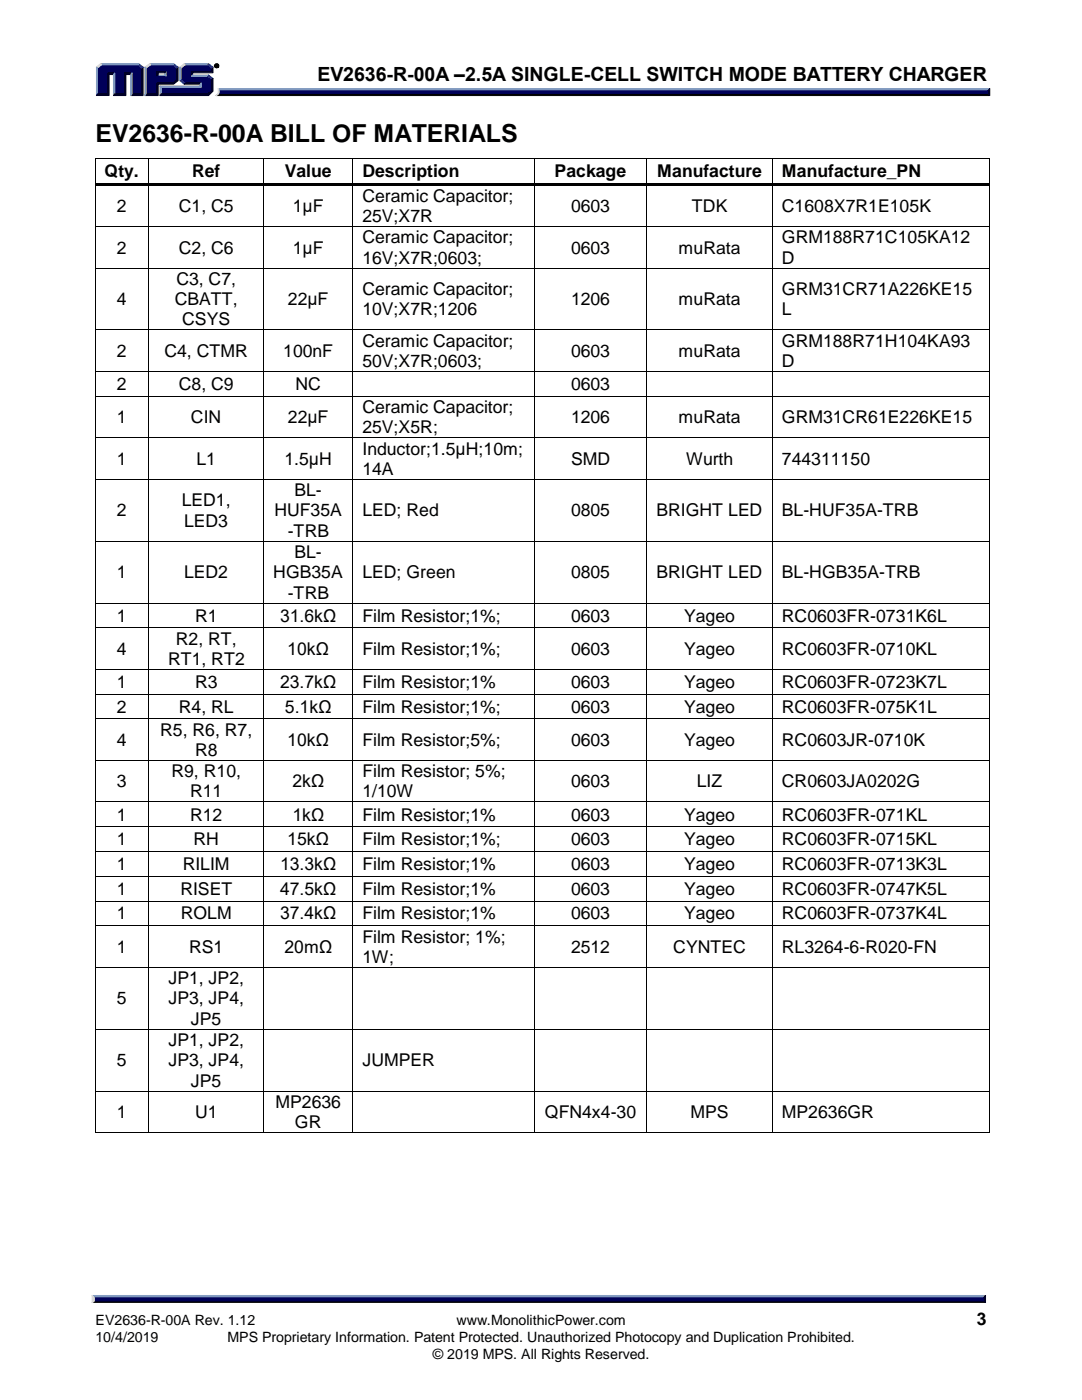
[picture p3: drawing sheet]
<svg xmlns="http://www.w3.org/2000/svg" width="216mm" height="279mm" viewBox="0 0 216 279" stroke-linecap="round" stroke-linejoin="round" font-family="sans-serif">
<g fill="#000" stroke="#000" stroke-width=".2">
<path d="M43.7 18.4h153.4l.3 .7h-154.3l.5-.3zM18.8 259.3h177.4l.4 .7h-178.2z"/>
<path d="M42.8 13.2a.46 .46 0 0 1 .9 0 .46 .46 0 0 1-.9 0zM42.9 13.1a.35 .35 0 0 0 .7 0 .35 .35 0 0 0-.7 0zM43.1 12.9l.4 .1-.2 .1 .2 .3-.3-.2-.1 .2zM43.2 13v.1l.2-.1z"/>
</g>
<g fill="#8099bf" stroke="#8099bf" stroke-width=".2">
<path d="M18.4 258.5h178.2l-.4 .8h-177.4z"/>
<path d="M43.6 17.7h153.8l-.3 .7h-153.4z"/>
<path d="M31.3 15.2l.3-.2h1.3l.2 .2z"/>
<path d="M36.8 12.7h4.8l-.2 .3h-4.5z"/>
<path d="M35.9 13.4l.2 .2v2.3l-.2 .2z"/>
<path d="M31.9 17.2h8v-.4l.3-.3v.9h-8z"/>
<path d="M31.9 17.2l.3 .2v1.3l-.3 .4z"/>
<path d="M38.2 15.2l.2-.2h3.2l-.2 .2z"/>
<path d="M29.9 12.7h4.7l-.1 .3h-4.4z"/>
<path d="M28.9 13.4l.3 .2v5.1l-.3 .4z"/>
<path d="M33.1 14.3v.9l-.2-.2v-.5z"/>
<path d="M20.1 12.7h7.6l-.2 .3h-7.2z"/>
<path d="M19.2 13.4l.3 .2v5.1l-.3 .4z"/>
<path d="M22.9 14.5v4.2l-.3 .4v-4.2z"/>
<path d="M26.4 14.5v4.2l-.3 .4v-4.2z"/>
</g>
<g fill="#000026" stroke="#000026" stroke-width=".2">
<path d="M196.7 258.5v1.5l-.5-.4v-.6z"/>
<path d="M197.1 18.1l.4-.4v1.4l-.4-.5z"/>
<path d="M36.9 16.5h3.3l-.3 .3h-3.1z"/>
<path d="M38.2 14.3h4v-.7l.3-.2v1.1h-4.1v.5l-.2 .2z"/>
<path d="M32.2 18.7h9.2l.8-.7v-2.2l.3-.1v2.5l-.9 .9h-9.7z"/>
<path d="M31.3 16.5h3.2l.8-.6v-2.3l.2-.2v2.7l-.9 .7h-3v2.3h-2.7l.3-.4h2.1z"/>
<path d="M31.3 14.3h1.8l-.2 .2h-1.3v.5l-.3 .2z"/>
<path d="M28.3 13.6l.3-.2v5.7h-2.5l.3-.4h1.9z"/>
<path d="M21.5 14.5h1.4l-.3 .4h-.8v4.2h-2.6l.3-.4h2z"/>
<path d="M24.9 14.5h1.5l-.3 .4h-1v4.2h-2.5l.3-.4h2z"/>
</g>
<g fill="#000059" stroke="#000059" stroke-width=".2">
<path d="M18.8 259h177.4v.6h-177.4z"/>
<path d="M43.7 18.1h153.4v.5h-153.5z"/>
<path d="M19.5 13.6l.8-.6h7.2l.8 .6v5.1h-1.9v-4.2h-1.5v4.2h-2v-4.2h-1.4v4.2h-2z"/>
<path d="M29.2 13.6l.9-.6h2.1v1.3h-.9v.9h1.8v-.9h-1.2v-1.3h2.6l.8 .6v2.3l-.8 .6h-3.2v2.2h-2.1z"/>
<path d="M32.2 17.4h8v-.9h-3.3l-.8-.6v-2.3l.8-.6h4.5l.8 .6v.7h-4v.9h3.2l.8 .6v2.2l-.8 .7h-9.2z"/>
</g>
<g fill="#d9d9d9" stroke="#d9d9d9" stroke-width=".2">
<path d="M18.4 258.5l.4 .5v.6l-.4 .4z"/>
<path d="M43.6 17.7a.85 .85 0 0 1-.3 1.3l-.2 .1a1.26 1.26 0 0 0 .5-1.4z"/>
<path d="M35.9 13.4l.9-.7 .1 .3-.8 .6z"/>
<path d="M28.9 13.4l1-.7 .2 .3-.9 .6z"/>
<path d="M19.2 13.4l.9-.7 .2 .3-.8 .6z"/>
</g>
<g fill="#195999" stroke="#195999" stroke-width=".2">
<path d="M35.9 16.1l.2-.2 .8 .6-.1 .3z"/>
<path d="M41.6 15l.9 .7-.3 .1-.8-.6z"/>
<path d="M34.6 12.7l.9 .7-.2 .2-.8-.6z"/>
<path d="M27.7 12.7l.9 .7-.3 .2-.8-.6z"/>
<path d="M41.6 12.7l.9 .7-.3 .2-.8-.6z"/>
</g>
<g fill="#000">
<path d="M18.9 31.5h.1v.2h-.1z" fill-rule="evenodd"/>
<path d="M18.9 31.5h.1v.2h-.1z" fill-rule="evenodd"/>
<path d="M18.9 36.5h.1v.5h-.1z" fill-rule="evenodd"/>
<path d="M19 36.5h10.6v.5h-10.6z" fill-rule="evenodd"/>
<path d="M29.6 31.5h.2v.2h-.2z" fill-rule="evenodd"/>
<path d="M29.6 37h.2z" fill-rule="evenodd"/>
<path d="M29.6 36.5h.5v.5h-.5z" fill-rule="evenodd"/>
<path d="M30.1 36.5h22.4v.5h-22.4z" fill-rule="evenodd"/>
<path d="M52.5 31.5h.2v.2h-.2z" fill-rule="evenodd"/>
<path d="M52.5 37h.2z" fill-rule="evenodd"/>
<path d="M52.5 36.5h.6v.5h-.6z" fill-rule="evenodd"/>
<path d="M53.1 36.5h17.2v.5h-17.2z" fill-rule="evenodd"/>
<path d="M70.3 31.5h.2v.2h-.2z" fill-rule="evenodd"/>
<path d="M70.3 37h.2z" fill-rule="evenodd"/>
<path d="M70.3 36.5h.5v.5h-.5z" fill-rule="evenodd"/>
<path d="M70.8 36.5h35.7v.5h-35.7z" fill-rule="evenodd"/>
<path d="M106.5 31.5h.2v.2h-.2z" fill-rule="evenodd"/>
<path d="M106.5 37h.2z" fill-rule="evenodd"/>
<path d="M106.5 36.5h.5v.5h-.5z" fill-rule="evenodd"/>
<path d="M107 36.5h22v.5h-22z" fill-rule="evenodd"/>
<path d="M129 31.5h.2v.2h-.2z" fill-rule="evenodd"/>
<path d="M129 37h.2z" fill-rule="evenodd"/>
<path d="M129 36.5h.5v.5h-.5z" fill-rule="evenodd"/>
<path d="M129.5 36.5h24.5v.5h-24.5z" fill-rule="evenodd"/>
<path d="M154 31.5h.2v.2h-.2z" fill-rule="evenodd"/>
<path d="M154 37h.2z" fill-rule="evenodd"/>
<path d="M154 36.5h.5v.5h-.5z" fill-rule="evenodd"/>
<path d="M154.5 36.5h42.9v.5h-42.9z" fill-rule="evenodd"/>
<path d="M197.4 31.5h.2v.2h-.2z" fill-rule="evenodd"/>
<path d="M197.4 31.5h.2v.2h-.2z" fill-rule="evenodd"/>
<path d="M197.4 36.5h.2v.5h-.2z" fill-rule="evenodd"/>
<path d="M18.9 45.1h.1v.2h-.1z" fill-rule="evenodd"/>
<path d="M18.9 53.4h.1v.2h-.1z" fill-rule="evenodd"/>
<path d="M29.6 45.1h.2v.2h-.2z" fill-rule="evenodd"/>
<path d="M29.6 53.4h.2v.2h-.2z" fill-rule="evenodd"/>
<path d="M52.5 45.1h.2v.2h-.2z" fill-rule="evenodd"/>
<path d="M52.5 53.4h.2v.2h-.2z" fill-rule="evenodd"/>
<path d="M70.3 45.1h.2v.2h-.2z" fill-rule="evenodd"/>
<path d="M70.3 53.4h.2v.2h-.2z" fill-rule="evenodd"/>
<path d="M106.5 45.1h.2v.2h-.2z" fill-rule="evenodd"/>
<path d="M106.5 53.4h.2v.2h-.2z" fill-rule="evenodd"/>
<path d="M129 45.1h.2v.2h-.2z" fill-rule="evenodd"/>
<path d="M129 53.4h.2v.2h-.2z" fill-rule="evenodd"/>
<path d="M154 45.1h.2v.2h-.2z" fill-rule="evenodd"/>
<path d="M154 53.4h.2v.2h-.2z" fill-rule="evenodd"/>
<path d="M197.4 45.1h.2v.2h-.2z" fill-rule="evenodd"/>
<path d="M197.4 53.4h.2v.2h-.2z" fill-rule="evenodd"/>
<path d="M18.9 65.8h.1v.1h-.1z" fill-rule="evenodd"/>
<path d="M18.9 74h.1v.2h-.1z" fill-rule="evenodd"/>
<path d="M18.9 79h.1v.2h-.1z" fill-rule="evenodd"/>
<path d="M29.6 65.8h.2v.1h-.2z" fill-rule="evenodd"/>
<path d="M29.6 74h.2v.2h-.2z" fill-rule="evenodd"/>
<path d="M29.6 79h.2v.2h-.2z" fill-rule="evenodd"/>
<path d="M52.5 65.8h.2v.1h-.2z" fill-rule="evenodd"/>
<path d="M52.5 74h.2v.2h-.2z" fill-rule="evenodd"/>
<path d="M52.5 79h.2v.2h-.2z" fill-rule="evenodd"/>
<path d="M70.3 65.8h.2v.1h-.2z" fill-rule="evenodd"/>
<path d="M70.3 74h.2v.2h-.2z" fill-rule="evenodd"/>
<path d="M70.3 79h.2v.2h-.2z" fill-rule="evenodd"/>
<path d="M106.5 65.8h.2v.1h-.2z" fill-rule="evenodd"/>
<path d="M106.5 74h.2v.2h-.2z" fill-rule="evenodd"/>
<path d="M106.5 79h.2v.2h-.2z" fill-rule="evenodd"/>
<path d="M129 65.8h.2v.1h-.2z" fill-rule="evenodd"/>
<path d="M129 74h.2v.2h-.2z" fill-rule="evenodd"/>
<path d="M129 79h.2v.2h-.2z" fill-rule="evenodd"/>
<path d="M154 65.8h.2v.1h-.2z" fill-rule="evenodd"/>
<path d="M154 74h.2v.2h-.2z" fill-rule="evenodd"/>
<path d="M154 79h.2v.2h-.2z" fill-rule="evenodd"/>
<path d="M197.4 65.8h.2v.1h-.2z" fill-rule="evenodd"/>
<path d="M197.4 74h.2v.2h-.2z" fill-rule="evenodd"/>
<path d="M197.4 79h.2v.2h-.2z" fill-rule="evenodd"/>
<path d="M18.9 87.3h.1v.2h-.1z" fill-rule="evenodd"/>
<path d="M18.9 95.6h.1v.1h-.1z" fill-rule="evenodd"/>
<path d="M29.6 87.3h.2v.2h-.2z" fill-rule="evenodd"/>
<path d="M29.6 95.6h.2v.1h-.2z" fill-rule="evenodd"/>
<path d="M52.5 87.3h.2v.2h-.2z" fill-rule="evenodd"/>
<path d="M52.5 95.6h.2v.1h-.2z" fill-rule="evenodd"/>
<path d="M70.3 87.3h.2v.2h-.2z" fill-rule="evenodd"/>
<path d="M70.3 95.6h.2v.1h-.2z" fill-rule="evenodd"/>
<path d="M106.5 87.3h.2v.2h-.2z" fill-rule="evenodd"/>
<path d="M106.5 95.6h.2v.1h-.2z" fill-rule="evenodd"/>
<path d="M129 87.3h.2v.2h-.2z" fill-rule="evenodd"/>
<path d="M129 95.6h.2v.1h-.2z" fill-rule="evenodd"/>
<path d="M154 87.3h.2v.2h-.2z" fill-rule="evenodd"/>
<path d="M154 95.6h.2v.1h-.2z" fill-rule="evenodd"/>
<path d="M197.4 87.3h.2v.2h-.2z" fill-rule="evenodd"/>
<path d="M197.4 95.6h.2v.1h-.2z" fill-rule="evenodd"/>
<path d="M18.9 107.9h.1v.2h-.1z" fill-rule="evenodd"/>
<path d="M29.6 107.9h.2v.2h-.2z" fill-rule="evenodd"/>
<path d="M52.5 107.9h.2v.2h-.2z" fill-rule="evenodd"/>
<path d="M70.3 107.9h.2v.2h-.2z" fill-rule="evenodd"/>
<path d="M106.5 107.9h.2v.2h-.2z" fill-rule="evenodd"/>
<path d="M129 107.9h.2v.2h-.2z" fill-rule="evenodd"/>
<path d="M154 107.9h.2v.2h-.2z" fill-rule="evenodd"/>
<path d="M197.4 107.9h.2v.2h-.2z" fill-rule="evenodd"/>
<path d="M18.9 120.3h.1v.2h-.1z" fill-rule="evenodd"/>
<path d="M18.9 125.2h.1v.2h-.1z" fill-rule="evenodd"/>
<path d="M18.9 133.5h.1v.2h-.1z" fill-rule="evenodd"/>
<path d="M18.9 138.4h.1v.2h-.1z" fill-rule="evenodd"/>
<path d="M29.6 120.3h.2v.2h-.2z" fill-rule="evenodd"/>
<path d="M29.6 125.2h.2v.2h-.2z" fill-rule="evenodd"/>
<path d="M29.6 133.5h.2v.2h-.2z" fill-rule="evenodd"/>
<path d="M29.6 138.4h.2v.2h-.2z" fill-rule="evenodd"/>
<path d="M52.5 120.3h.2v.2h-.2z" fill-rule="evenodd"/>
<path d="M52.5 125.2h.2v.2h-.2z" fill-rule="evenodd"/>
<path d="M52.5 133.5h.2v.2h-.2z" fill-rule="evenodd"/>
<path d="M52.5 138.4h.2v.2h-.2z" fill-rule="evenodd"/>
<path d="M70.3 120.3h.2v.2h-.2z" fill-rule="evenodd"/>
<path d="M70.3 125.2h.2v.2h-.2z" fill-rule="evenodd"/>
<path d="M70.3 133.5h.2v.2h-.2z" fill-rule="evenodd"/>
<path d="M70.3 138.4h.2v.2h-.2z" fill-rule="evenodd"/>
<path d="M106.5 120.3h.2v.2h-.2z" fill-rule="evenodd"/>
<path d="M106.5 125.2h.2v.2h-.2z" fill-rule="evenodd"/>
<path d="M106.5 133.5h.2v.2h-.2z" fill-rule="evenodd"/>
<path d="M106.5 138.4h.2v.2h-.2z" fill-rule="evenodd"/>
<path d="M129 120.3h.2v.2h-.2z" fill-rule="evenodd"/>
<path d="M129 125.2h.2v.2h-.2z" fill-rule="evenodd"/>
<path d="M129 133.5h.2v.2h-.2z" fill-rule="evenodd"/>
<path d="M129 138.4h.2v.2h-.2z" fill-rule="evenodd"/>
<path d="M154 120.3h.2v.2h-.2z" fill-rule="evenodd"/>
<path d="M154 125.2h.2v.2h-.2z" fill-rule="evenodd"/>
<path d="M154 133.5h.2v.2h-.2z" fill-rule="evenodd"/>
<path d="M154 138.4h.2v.2h-.2z" fill-rule="evenodd"/>
<path d="M197.4 120.3h.2v.2h-.2z" fill-rule="evenodd"/>
<path d="M197.4 125.2h.2v.2h-.2z" fill-rule="evenodd"/>
<path d="M197.4 133.5h.2v.2h-.2z" fill-rule="evenodd"/>
<path d="M197.4 138.4h.2v.2h-.2z" fill-rule="evenodd"/>
<path d="M18.9 143.4h.1v.1h-.1z" fill-rule="evenodd"/>
<path d="M18.9 151.7h.1v.1h-.1z" fill-rule="evenodd"/>
<path d="M29.6 143.4h.2v.1h-.2z" fill-rule="evenodd"/>
<path d="M29.6 151.7h.2v.1h-.2z" fill-rule="evenodd"/>
<path d="M52.5 143.4h.2v.1h-.2z" fill-rule="evenodd"/>
<path d="M52.5 151.7h.2v.1h-.2z" fill-rule="evenodd"/>
<path d="M70.3 143.4h.2v.1h-.2z" fill-rule="evenodd"/>
<path d="M70.3 151.7h.2v.1h-.2z" fill-rule="evenodd"/>
<path d="M106.5 143.4h.2v.1h-.2z" fill-rule="evenodd"/>
<path d="M106.5 151.7h.2v.1h-.2z" fill-rule="evenodd"/>
<path d="M129 143.4h.2v.1h-.2z" fill-rule="evenodd"/>
<path d="M129 151.7h.2v.1h-.2z" fill-rule="evenodd"/>
<path d="M154 143.4h.2v.1h-.2z" fill-rule="evenodd"/>
<path d="M154 151.7h.2v.1h-.2z" fill-rule="evenodd"/>
<path d="M197.4 143.4h.2v.1h-.2z" fill-rule="evenodd"/>
<path d="M197.4 151.7h.2v.1h-.2z" fill-rule="evenodd"/>
<path d="M18.9 160h.1v.1h-.1z" fill-rule="evenodd"/>
<path d="M18.9 164.9h.1v.2h-.1z" fill-rule="evenodd"/>
<path d="M18.9 169.8h.1v.2h-.1z" fill-rule="evenodd"/>
<path d="M18.9 174.8h.1v.1h-.1z" fill-rule="evenodd"/>
<path d="M18.9 179.7h.1v.2h-.1z" fill-rule="evenodd"/>
<path d="M29.6 160h.2v.1h-.2z" fill-rule="evenodd"/>
<path d="M29.6 164.9h.2v.2h-.2z" fill-rule="evenodd"/>
<path d="M29.6 169.8h.2v.2h-.2z" fill-rule="evenodd"/>
<path d="M29.6 174.8h.2v.1h-.2z" fill-rule="evenodd"/>
<path d="M29.6 179.7h.2v.2h-.2z" fill-rule="evenodd"/>
<path d="M52.5 160h.2v.1h-.2z" fill-rule="evenodd"/>
<path d="M52.5 164.9h.2v.2h-.2z" fill-rule="evenodd"/>
<path d="M52.5 169.8h.2v.2h-.2z" fill-rule="evenodd"/>
<path d="M52.5 174.8h.2v.1h-.2z" fill-rule="evenodd"/>
<path d="M52.5 179.7h.2v.2h-.2z" fill-rule="evenodd"/>
<path d="M70.3 160h.2v.1h-.2z" fill-rule="evenodd"/>
<path d="M70.3 164.9h.2v.2h-.2z" fill-rule="evenodd"/>
<path d="M70.3 169.8h.2v.2h-.2z" fill-rule="evenodd"/>
<path d="M70.3 174.8h.2v.1h-.2z" fill-rule="evenodd"/>
<path d="M70.3 179.7h.2v.2h-.2z" fill-rule="evenodd"/>
<path d="M106.5 160h.2v.1h-.2z" fill-rule="evenodd"/>
<path d="M106.5 164.9h.2v.2h-.2z" fill-rule="evenodd"/>
<path d="M106.5 169.8h.2v.2h-.2z" fill-rule="evenodd"/>
<path d="M106.5 174.8h.2v.1h-.2z" fill-rule="evenodd"/>
<path d="M106.5 179.7h.2v.2h-.2z" fill-rule="evenodd"/>
<path d="M129 160h.2v.1h-.2z" fill-rule="evenodd"/>
<path d="M129 164.9h.2v.2h-.2z" fill-rule="evenodd"/>
<path d="M129 169.8h.2v.2h-.2z" fill-rule="evenodd"/>
<path d="M129 174.8h.2v.1h-.2z" fill-rule="evenodd"/>
<path d="M129 179.7h.2v.2h-.2z" fill-rule="evenodd"/>
<path d="M154 160h.2v.1h-.2z" fill-rule="evenodd"/>
<path d="M154 164.9h.2v.2h-.2z" fill-rule="evenodd"/>
<path d="M154 169.8h.2v.2h-.2z" fill-rule="evenodd"/>
<path d="M154 174.8h.2v.1h-.2z" fill-rule="evenodd"/>
<path d="M154 179.7h.2v.2h-.2z" fill-rule="evenodd"/>
<path d="M197.4 160h.2v.1h-.2z" fill-rule="evenodd"/>
<path d="M197.4 164.9h.2v.2h-.2z" fill-rule="evenodd"/>
<path d="M197.4 169.8h.2v.2h-.2z" fill-rule="evenodd"/>
<path d="M197.4 174.8h.2v.1h-.2z" fill-rule="evenodd"/>
<path d="M197.4 179.7h.2v.2h-.2z" fill-rule="evenodd"/>
<path d="M18.9 184.6h.1v.2h-.1z" fill-rule="evenodd"/>
<path d="M18.9 192.9h.1v.2h-.1z" fill-rule="evenodd"/>
<path d="M29.6 184.6h.2v.2h-.2z" fill-rule="evenodd"/>
<path d="M29.6 192.9h.2v.2h-.2z" fill-rule="evenodd"/>
<path d="M52.5 184.6h.2v.2h-.2z" fill-rule="evenodd"/>
<path d="M52.5 192.9h.2v.2h-.2z" fill-rule="evenodd"/>
<path d="M70.3 184.6h.2v.2h-.2z" fill-rule="evenodd"/>
<path d="M70.3 192.9h.2v.2h-.2z" fill-rule="evenodd"/>
<path d="M106.5 184.6h.2v.2h-.2z" fill-rule="evenodd"/>
<path d="M106.5 192.9h.2v.2h-.2z" fill-rule="evenodd"/>
<path d="M129 184.6h.2v.2h-.2z" fill-rule="evenodd"/>
<path d="M129 192.9h.2v.2h-.2z" fill-rule="evenodd"/>
<path d="M154 184.6h.2v.2h-.2z" fill-rule="evenodd"/>
<path d="M154 192.9h.2v.2h-.2z" fill-rule="evenodd"/>
<path d="M197.4 184.6h.2v.2h-.2z" fill-rule="evenodd"/>
<path d="M197.4 192.9h.2v.2h-.2z" fill-rule="evenodd"/>
<path d="M18.9 205.3h.1v.2h-.1z" fill-rule="evenodd"/>
<path d="M18.9 217.7h.1v.1h-.1z" fill-rule="evenodd"/>
<path d="M29.6 205.3h.2v.2h-.2z" fill-rule="evenodd"/>
<path d="M29.6 217.7h.2v.1h-.2z" fill-rule="evenodd"/>
<path d="M52.5 205.3h.2v.2h-.2z" fill-rule="evenodd"/>
<path d="M52.5 217.7h.2v.1h-.2z" fill-rule="evenodd"/>
<path d="M70.3 205.3h.2v.2h-.2z" fill-rule="evenodd"/>
<path d="M70.3 217.7h.2v.1h-.2z" fill-rule="evenodd"/>
<path d="M106.5 205.3h.2v.2h-.2z" fill-rule="evenodd"/>
<path d="M106.5 217.7h.2v.1h-.2z" fill-rule="evenodd"/>
<path d="M129 205.3h.2v.2h-.2z" fill-rule="evenodd"/>
<path d="M129 217.7h.2v.1h-.2z" fill-rule="evenodd"/>
<path d="M154 205.3h.2v.2h-.2z" fill-rule="evenodd"/>
<path d="M154 217.7h.2v.1h-.2z" fill-rule="evenodd"/>
<path d="M197.4 205.3h.2v.2h-.2z" fill-rule="evenodd"/>
<path d="M197.4 217.7h.2v.1h-.2z" fill-rule="evenodd"/>
<path d="M18.9 226h.1v.1h-.1z" fill-rule="evenodd"/>
<path d="M18.9 226h.1v.1h-.1z" fill-rule="evenodd"/>
<path d="M29.6 226h.2v.1h-.2z" fill-rule="evenodd"/>
<path d="M52.5 226h.2v.1h-.2z" fill-rule="evenodd"/>
<path d="M70.3 226h.2v.1h-.2z" fill-rule="evenodd"/>
<path d="M106.5 226h.2v.1h-.2z" fill-rule="evenodd"/>
<path d="M129 226h.2v.1h-.2z" fill-rule="evenodd"/>
<path d="M154 226h.2v.1h-.2z" fill-rule="evenodd"/>
<path d="M197.4 226h.2v.1h-.2z" fill-rule="evenodd"/>
<path d="M197.4 226h.2v.1h-.2z" fill-rule="evenodd"/>
</g>
<g fill="none" stroke="#000" stroke-width=".2">
<path d="M19 31.7v4.8M19 37v8.1M19 31.6h10.6M29.7 31.7v4.8M29.7 37v8.1M29.8 31.6h22.7M52.6 31.7v4.8M52.6 37v8.1M52.7 31.6h17.6M70.4 31.7v4.8M70.4 37v8.1M70.5 31.6h36"/>
<path d="M106.6 31.7v4.8M106.6 37v8.1M106.7 31.6h22.3M129.1 31.7v4.8M129.1 37v8.1M129.2 31.6h24.8M154.1 31.7v4.8M154.1 37v8.1M154.2 31.6h43.2M197.5 31.7v4.8M197.5 37v8.1M19 45.3v8.1"/>
<path d="M19 53.6v12.2M19 45.2h10.6M19 53.5h10.6M29.7 45.3v8.1M29.7 53.6v12.2M29.8 45.2h22.7M29.8 53.5h22.7M52.6 45.3v8.1M52.6 53.6v12.2M52.7 45.2h17.6M52.7 53.5h17.6M70.4 45.3v8.1"/>
<path d="M70.4 53.6v12.2M70.5 45.2h36M70.5 53.5h36M106.6 45.3v8.1M106.6 53.6v12.2M106.7 45.2h22.3M106.7 53.5h22.3M129.1 45.3v8.1M129.1 53.6v12.2M129.2 45.2h24.8M129.2 53.5h24.8M154.1 45.3v8.1"/>
<path d="M154.1 53.6v12.2M154.2 45.2h43.2M154.2 53.5h43.2M197.5 45.3v8.1M197.5 53.6v12.2M19 65.9v8.1M19 74.2v4.8M19 79.2v8.1M19 65.8h10.6M19 74.1h10.6M19 79.1h10.6M29.7 65.9v8.1"/>
<path d="M29.7 74.2v4.8M29.7 79.2v8.1M29.8 65.8h22.7M29.8 74.1h22.7M29.8 79.1h22.7M52.6 65.9v8.1M52.6 74.2v4.8M52.6 79.2v8.1M52.7 65.8h17.6M52.7 74.1h17.6M52.7 79.1h17.6M70.4 65.9v8.1"/>
<path d="M70.4 74.2v4.8M70.4 79.2v8.1M70.5 65.8h36M70.5 74.1h36M70.5 79.1h36M106.6 65.9v8.1M106.6 74.2v4.8M106.6 79.2v8.1M106.7 65.8h22.3M106.7 74.1h22.3M106.7 79.1h22.3M129.1 65.9v8.1"/>
<path d="M129.1 74.2v4.8M129.1 79.2v8.1M129.2 65.8h24.8M129.2 74.1h24.8M129.2 79.1h24.8M154.1 65.9v8.1M154.1 74.2v4.8M154.1 79.2v8.1M154.2 65.8h43.2M154.2 74.1h43.2M154.2 79.1h43.2M197.5 65.9v8.1"/>
<path d="M197.5 74.2v4.8M197.5 79.2v8.1M19 87.5v8.1M19 95.7v12.2M19 87.4h10.6M19 95.6h10.6M29.7 87.5v8.1M29.7 95.7v12.2M29.8 87.4h22.7M29.8 95.6h22.7M52.6 87.5v8.1M52.6 95.7v12.2"/>
<path d="M52.7 87.4h17.6M52.7 95.6h17.6M70.4 87.5v8.1M70.4 95.7v12.2M70.5 87.4h36M70.5 95.6h36M106.6 87.5v8.1M106.6 95.7v12.2M106.7 87.4h22.3M106.7 95.6h22.3M129.1 87.5v8.1M129.1 95.7v12.2"/>
<path d="M129.2 87.4h24.8M129.2 95.6h24.8M154.1 87.5v8.1M154.1 95.7v12.2M154.2 87.4h43.2M154.2 95.6h43.2M197.5 87.5v8.1M197.5 95.7v12.2M19 108.1v12.2M19 108h10.6M29.7 108.1v12.2M29.8 108h22.7"/>
<path d="M52.6 108.1v12.2M52.7 108h17.6M70.4 108.1v12.2M70.5 108h36M106.6 108.1v12.2M106.7 108h22.3M129.1 108.1v12.2M129.2 108h24.8M154.1 108.1v12.2M154.2 108h43.2M197.5 108.1v12.2M19 120.5v4.7"/>
<path d="M19 125.4v8.1M19 133.7v4.7M19 138.6v4.8M19 120.4h10.6M19 125.3h10.6M19 133.6h10.6M19 138.5h10.6M29.7 120.5v4.7M29.7 125.4v8.1M29.7 133.7v4.7M29.7 138.6v4.8M29.8 120.4h22.7"/>
<path d="M29.8 125.3h22.7M29.8 133.6h22.7M29.8 138.5h22.7M52.6 120.5v4.7M52.6 125.4v8.1M52.6 133.7v4.7M52.6 138.6v4.8M52.7 120.4h17.6M52.7 125.3h17.6M52.7 133.6h17.6M52.7 138.5h17.6M70.4 120.5v4.7"/>
<path d="M70.4 125.4v8.1M70.4 133.7v4.7M70.4 138.6v4.8M70.5 120.4h36M70.5 125.3h36M70.5 133.6h36M70.5 138.5h36M106.6 120.5v4.7M106.6 125.4v8.1M106.6 133.7v4.7M106.6 138.6v4.8M106.7 120.4h22.3"/>
<path d="M106.7 125.3h22.3M106.7 133.6h22.3M106.7 138.5h22.3M129.1 120.5v4.7M129.1 125.4v8.1M129.1 133.7v4.7M129.1 138.6v4.8M129.2 120.4h24.8M129.2 125.3h24.8M129.2 133.6h24.8M129.2 138.5h24.8M154.1 120.5v4.7"/>
<path d="M154.1 125.4v8.1M154.1 133.7v4.7M154.1 138.6v4.8M154.2 120.4h43.2M154.2 125.3h43.2M154.2 133.6h43.2M154.2 138.5h43.2M197.5 120.5v4.7M197.5 125.4v8.1M197.5 133.7v4.7M197.5 138.6v4.8M19 143.5v8.2"/>
<path d="M19 151.8v8.2M19 143.4h10.6M19 151.7h10.6M29.7 143.5v8.2M29.7 151.8v8.2M29.8 143.4h22.7M29.8 151.7h22.7M52.6 143.5v8.2M52.6 151.8v8.2M52.7 143.4h17.6M52.7 151.7h17.6M70.4 143.5v8.2"/>
<path d="M70.4 151.8v8.2M70.5 143.4h36M70.5 151.7h36M106.6 143.5v8.2M106.6 151.8v8.2M106.7 143.4h22.3M106.7 151.7h22.3M129.1 143.5v8.2M129.1 151.8v8.2M129.2 143.4h24.8M129.2 151.7h24.8M154.1 143.5v8.2"/>
<path d="M154.1 151.8v8.2M154.2 143.4h43.2M154.2 151.7h43.2M197.5 143.5v8.2M197.5 151.8v8.2M19 160.1v4.8M19 165.1v4.7M19 170v4.8M19 174.9v4.8M19 179.9v4.7M19 160h10.6M19 165h10.6"/>
<path d="M19 169.9h10.6M19 174.9h10.6M19 179.8h10.6M29.7 160.1v4.8M29.7 165.1v4.7M29.7 170v4.8M29.7 174.9v4.8M29.7 179.9v4.7M29.8 160h22.7M29.8 165h22.7M29.8 169.9h22.7M29.8 174.9h22.7"/>
<path d="M29.8 179.8h22.7M52.6 160.1v4.8M52.6 165.1v4.7M52.6 170v4.8M52.6 174.9v4.8M52.6 179.9v4.7M52.7 160h17.6M52.7 165h17.6M52.7 169.9h17.6M52.7 174.9h17.6M52.7 179.8h17.6M70.4 160.1v4.8"/>
<path d="M70.4 165.1v4.7M70.4 170v4.8M70.4 174.9v4.8M70.4 179.9v4.7M70.5 160h36M70.5 165h36M70.5 169.9h36M70.5 174.9h36M70.5 179.8h36M106.6 160.1v4.8M106.6 165.1v4.7M106.6 170v4.8"/>
<path d="M106.6 174.9v4.8M106.6 179.9v4.7M106.7 160h22.3M106.7 165h22.3M106.7 169.9h22.3M106.7 174.9h22.3M106.7 179.8h22.3M129.1 160.1v4.8M129.1 165.1v4.7M129.1 170v4.8M129.1 174.9v4.8M129.1 179.9v4.7"/>
<path d="M129.2 160h24.8M129.2 165h24.8M129.2 169.9h24.8M129.2 174.9h24.8M129.2 179.8h24.8M154.1 160.1v4.8M154.1 165.1v4.7M154.1 170v4.8M154.1 174.9v4.8M154.1 179.9v4.7M154.2 160h43.2M154.2 165h43.2"/>
<path d="M154.2 169.9h43.2M154.2 174.9h43.2M154.2 179.8h43.2M197.5 160.1v4.8M197.5 165.1v4.7M197.5 170v4.8M197.5 174.9v4.8M197.5 179.9v4.7M19 184.8v8.1M19 193.1v12.2M19 184.7h10.6M19 193h10.6"/>
<path d="M29.7 184.8v8.1M29.7 193.1v12.2M29.8 184.7h22.7M29.8 193h22.7M52.6 184.8v8.1M52.6 193.1v12.2M52.7 184.7h17.6M52.7 193h17.6M70.4 184.8v8.1M70.4 193.1v12.2M70.5 184.7h36M70.5 193h36"/>
<path d="M106.6 184.8v8.1M106.6 193.1v12.2M106.7 184.7h22.3M106.7 193h22.3M129.1 184.8v8.1M129.1 193.1v12.2M129.2 184.7h24.8M129.2 193h24.8M154.1 184.8v8.1M154.1 193.1v12.2M154.2 184.7h43.2M154.2 193h43.2"/>
<path d="M197.5 184.8v8.1M197.5 193.1v12.2M19 205.5v12.2M19 217.8v8.2M19 205.4h10.6M19 217.8h10.6M29.7 205.5v12.2M29.7 217.8v8.2M29.8 205.4h22.7M29.8 217.8h22.7M52.6 205.5v12.2M52.6 217.8v8.2"/>
<path d="M52.7 205.4h17.6M52.7 217.8h17.6M70.4 205.5v12.2M70.4 217.8v8.2M70.5 205.4h36M70.5 217.8h36M106.6 205.5v12.2M106.6 217.8v8.2M106.7 205.4h22.3M106.7 217.8h22.3M129.1 205.5v12.2M129.1 217.8v8.2"/>
<path d="M129.2 205.4h24.8M129.2 217.8h24.8M154.1 205.5v12.2M154.1 217.8v8.2M154.2 205.4h43.2M154.2 217.8h43.2M197.5 205.5v12.2M197.5 217.8v8.2M19 226.1h10.6M29.8 226.1h22.7M52.7 226.1h17.6M70.5 226.1h36"/>
<path d="M106.7 226.1h22.3M129.2 226.1h24.8M154.2 226.1h43.2"/>
</g>
<text font-size="5" x="19" y="28.3">EV2636-R-00A BILL OF MATERIALS</text>
<text font-size="3.9" x="63.3" y="16.3">EV2636-R-00A –2.5A SINGLE-CELL SWITCH MODE BATTERY CHARGER</text>
<g font-size="3.5">
<text x="20.9" y="35.3">Qty.</text>
<text x="38.3" y="35.3">Ref</text>
<text x="56.8" y="35.3">Value</text>
<text x="72.3" y="35.3">Description</text>
<text x="110.7" y="35.3">Package</text>
<text x="131.1" y="35.3">Manufacture</text>
<text x="156" y="35.3">Manufacture_PN</text>
<text x="72.3" y="40.3">Ceramic Capacitor;</text>
<text x="23.3" y="42.3">2</text>
<text x="35.7" y="42.3">C1, C5</text>
<text x="58.4" y="42.3">1μF</text>
<text x="72.3" y="44.3">25V;X7R</text>
<text x="113.9" y="42.3">0603</text>
<text x="138.1" y="42.3">TDK</text>
<text x="156" y="42.3">C1608X7R1E105K</text>
<text x="23.3" y="50.6">2</text>
<text x="35.7" y="50.6">C2, C6</text>
<text x="58.4" y="50.6">1μF</text>
<text x="72.3" y="48.6">Ceramic Capacitor;</text>
<text x="72.3" y="52.6">16V;X7R;0603;</text>
<text x="113.9" y="50.6">0603</text>
<text x="135.4" y="50.6">muRata</text>
<text x="156" y="48.6">GRM188R71C105KA12</text>
<text x="156" y="52.6">D</text>
<text x="35.2" y="56.9">C3, C7,</text>
<text x="72.3" y="58.9">Ceramic Capacitor;</text>
<text x="156" y="58.9">GRM31CR71A226KE15</text>
<text x="23.3" y="60.9">4</text>
<text x="34.9" y="60.9">CBATT,</text>
<text x="36.4" y="64.9">CSYS</text>
<text x="57.5" y="60.9">22μF</text>
<text x="72.3" y="63">10V;X7R;1206</text>
<text x="113.9" y="60.9">1206</text>
<text x="135.4" y="60.9">muRata</text>
<text x="156" y="63">L</text>
<text x="23.3" y="71.2">2</text>
<text x="32.8" y="71.2">C4, CTMR</text>
<text x="56.5" y="71.2">100nF</text>
<text x="72.3" y="69.2">Ceramic Capacitor;</text>
<text x="113.9" y="71.2">0603</text>
<text x="135.4" y="71.2">muRata</text>
<text x="156" y="69.2">GRM188R71H104KA93</text>
<text x="23.3" y="77.9">2</text>
<text x="35.7" y="77.9">C8, C9</text>
<text x="59" y="77.9">NC</text>
<text x="72.3" y="73.2">50V;X7R;0603;</text>
<text x="113.9" y="77.9">0603</text>
<text x="156" y="73.2">D</text>
<text x="72.3" y="82.4">Ceramic Capacitor;</text>
<text x="23.3" y="84.5">1</text>
<text x="38.1" y="84.5">CIN</text>
<text x="57.5" y="84.5">22μF</text>
<text x="72.3" y="86.5">25V;X5R;</text>
<text x="113.9" y="84.5">1206</text>
<text x="135.4" y="84.5">muRata</text>
<text x="156" y="84.5">GRM31CR61E226KE15</text>
<text x="23.3" y="92.8">1</text>
<text x="39.2" y="92.8">L1</text>
<text x="56.8" y="92.8">1.5μH</text>
<text x="72.3" y="90.7">Inductor;1.5μH;10m;</text>
<text x="72.3" y="94.8">14A</text>
<text x="113.9" y="92.8">SMD</text>
<text x="136.9" y="92.8">Wurth</text>
<text x="156" y="92.8">744311150</text>
<text x="36.3" y="101">LED1,</text>
<text x="58.8" y="99">BL-</text>
<text x="23.3" y="103.1">2</text>
<text x="36.8" y="105.1">LED3</text>
<text x="54.7" y="103.1">HUF35A</text>
<text x="57.4" y="107.1">-TRB</text>
<text x="72.3" y="103.1">LED; Red</text>
<text x="113.9" y="103.1">0805</text>
<text x="131" y="103.1">BRIGHT LED</text>
<text x="156" y="103.1">BL-HUF35A-TRB</text>
<text x="58.8" y="111.4">BL-</text>
<text x="23.3" y="115.4">1</text>
<text x="36.8" y="115.4">LED2</text>
<text x="54.5" y="115.4">HGB35A</text>
<text x="57.4" y="119.5">-TRB</text>
<text x="72.3" y="115.4">LED; Green</text>
<text x="113.9" y="115.4">0805</text>
<text x="131" y="115.4">BRIGHT LED</text>
<text x="156" y="115.4">BL-HGB35A-TRB</text>
<text x="23.3" y="124.1">1</text>
<text x="38.9" y="124.1">R1</text>
<text x="55.9" y="124.1">31.6kΩ</text>
<text x="72.3" y="124.1">Film Resistor;1%;</text>
<text x="113.9" y="124.1">0603</text>
<text x="136.5" y="124.1">Yageo</text>
<text x="156" y="124.1">RC0603FR-0731K6L</text>
<text x="23.3" y="130.7">4</text>
<text x="35.1" y="128.6">R2, RT,</text>
<text x="57.3" y="130.7">10kΩ</text>
<text x="72.3" y="130.7">Film Resistor;1%;</text>
<text x="113.9" y="130.7">0603</text>
<text x="136.5" y="130.7">Yageo</text>
<text x="156" y="130.7">RC0603FR-0710KL</text>
<text x="23.3" y="137.3">1</text>
<text x="33.5" y="132.7">RT1, RT2</text>
<text x="38.9" y="137.3">R3</text>
<text x="55.9" y="137.3">23.7kΩ</text>
<text x="72.3" y="137.3">Film Resistor;1%</text>
<text x="113.9" y="137.3">0603</text>
<text x="136.5" y="137.3">Yageo</text>
<text x="156" y="137.3">RC0603FR-0723K7L</text>
<text x="23.3" y="142.2">2</text>
<text x="35.7" y="142.2">R4, RL</text>
<text x="56.9" y="142.2">5.1kΩ</text>
<text x="72.3" y="142.2">Film Resistor;1%;</text>
<text x="113.9" y="142.2">0603</text>
<text x="136.5" y="142.2">Yageo</text>
<text x="156" y="142.2">RC0603FR-075K1L</text>
<text x="23.3" y="148.9">4</text>
<text x="32" y="146.8">R5, R6, R7,</text>
<text x="57.3" y="148.9">10kΩ</text>
<text x="72.3" y="148.9">Film Resistor;5%;</text>
<text x="113.9" y="148.9">0603</text>
<text x="136.5" y="148.9">Yageo</text>
<text x="156" y="148.9">RC0603JR-0710K</text>
<text x="34.2" y="155.1">R9, R10,</text>
<text x="38.9" y="150.9">R8</text>
<text x="72.3" y="155.1">Film Resistor; 5%;</text>
<text x="23.3" y="157.1">3</text>
<text x="37.9" y="159.2">R11</text>
<text x="58.3" y="157.1">2kΩ</text>
<text x="72.3" y="159.2">1/10W</text>
<text x="113.9" y="157.1">0603</text>
<text x="139" y="157.1">LIZ</text>
<text x="156" y="157.1">CR0603JA0202G</text>
<text x="23.3" y="163.8">1</text>
<text x="37.9" y="163.8">R12</text>
<text x="58.3" y="163.8">1kΩ</text>
<text x="72.3" y="163.8">Film Resistor;1%</text>
<text x="113.9" y="163.8">0603</text>
<text x="136.5" y="163.8">Yageo</text>
<text x="156" y="163.8">RC0603FR-071KL</text>
<text x="23.3" y="168.7">1</text>
<text x="23.3" y="173.6">1</text>
<text x="36.5" y="173.6">RILIM</text>
<text x="38.6" y="168.7">RH</text>
<text x="55.9" y="173.6">13.3kΩ</text>
<text x="57.3" y="168.7">15kΩ</text>
<text x="72.3" y="168.7">Film Resistor;1%;</text>
<text x="72.3" y="173.6">Film Resistor;1%</text>
<text x="113.9" y="168.7">0603</text>
<text x="113.9" y="173.6">0603</text>
<text x="136.5" y="168.7">Yageo</text>
<text x="136.5" y="173.6">Yageo</text>
<text x="156" y="168.7">RC0603FR-0715KL</text>
<text x="156" y="173.6">RC0603FR-0713K3L</text>
<text x="23.3" y="178.6">1</text>
<text x="36" y="178.6">RISET</text>
<text x="55.9" y="178.6">47.5kΩ</text>
<text x="72.3" y="178.6">Film Resistor;1%</text>
<text x="113.9" y="178.6">0603</text>
<text x="136.5" y="178.6">Yageo</text>
<text x="156" y="178.6">RC0603FR-0747K5L</text>
<text x="23.3" y="183.5">1</text>
<text x="36.1" y="183.5">ROLM</text>
<text x="55.9" y="183.5">37.4kΩ</text>
<text x="72.3" y="183.5">Film Resistor;1%</text>
<text x="113.9" y="183.5">0603</text>
<text x="136.5" y="183.5">Yageo</text>
<text x="156" y="183.5">RC0603FR-0737K4L</text>
<text x="23.3" y="190.1">1</text>
<text x="37.7" y="190.1">RS1</text>
<text x="56.8" y="190.1">20mΩ</text>
<text x="72.3" y="188.1">Film Resistor; 1%;</text>
<text x="113.9" y="190.1">2512</text>
<text x="134.3" y="190.1">CYNTEC</text>
<text x="156" y="190.1">RL3264-6-R020-FN</text>
<text x="33.6" y="196.4">JP1, JP2,</text>
<text x="72.3" y="192.1">1W;</text>
<text x="23.3" y="200.4">5</text>
<text x="33.6" y="200.4">JP3, JP4,</text>
<text x="33.6" y="208.7">JP1, JP2,</text>
<text x="38.1" y="204.5">JP5</text>
<text x="23.3" y="212.8">5</text>
<text x="33.6" y="212.8">JP3, JP4,</text>
<text x="72.3" y="212.8">JUMPER</text>
<text x="38.1" y="216.9">JP5</text>
<text x="55" y="221.1">MP2636</text>
<text x="23.3" y="223.1">1</text>
<text x="38.9" y="223.1">U1</text>
<text x="58.9" y="225.2">GR</text>
<text x="108.7" y="223.1">QFN4x4-30</text>
<text x="137.8" y="223.1">MPS</text>
<text x="156" y="223.1">MP2636GR</text>
<text x="194.9" y="264.5">3</text>
</g>
<g font-size="2.8">
<text x="19" y="264.5">EV2636-R-00A Rev. 1.12</text>
<text x="19" y="267.9">10/4/2019</text>
<text x="45.4" y="267.9">MPS Proprietary Information. Patent Protected. Unauthorized Photocopy and Duplication Prohibited.</text>
<text x="91.1" y="264.5">www.MonolithicPower.com</text>
<text x="86.4" y="271.1">© 2019 MPS. All Rights Reserved.</text>
</g>
</svg>
